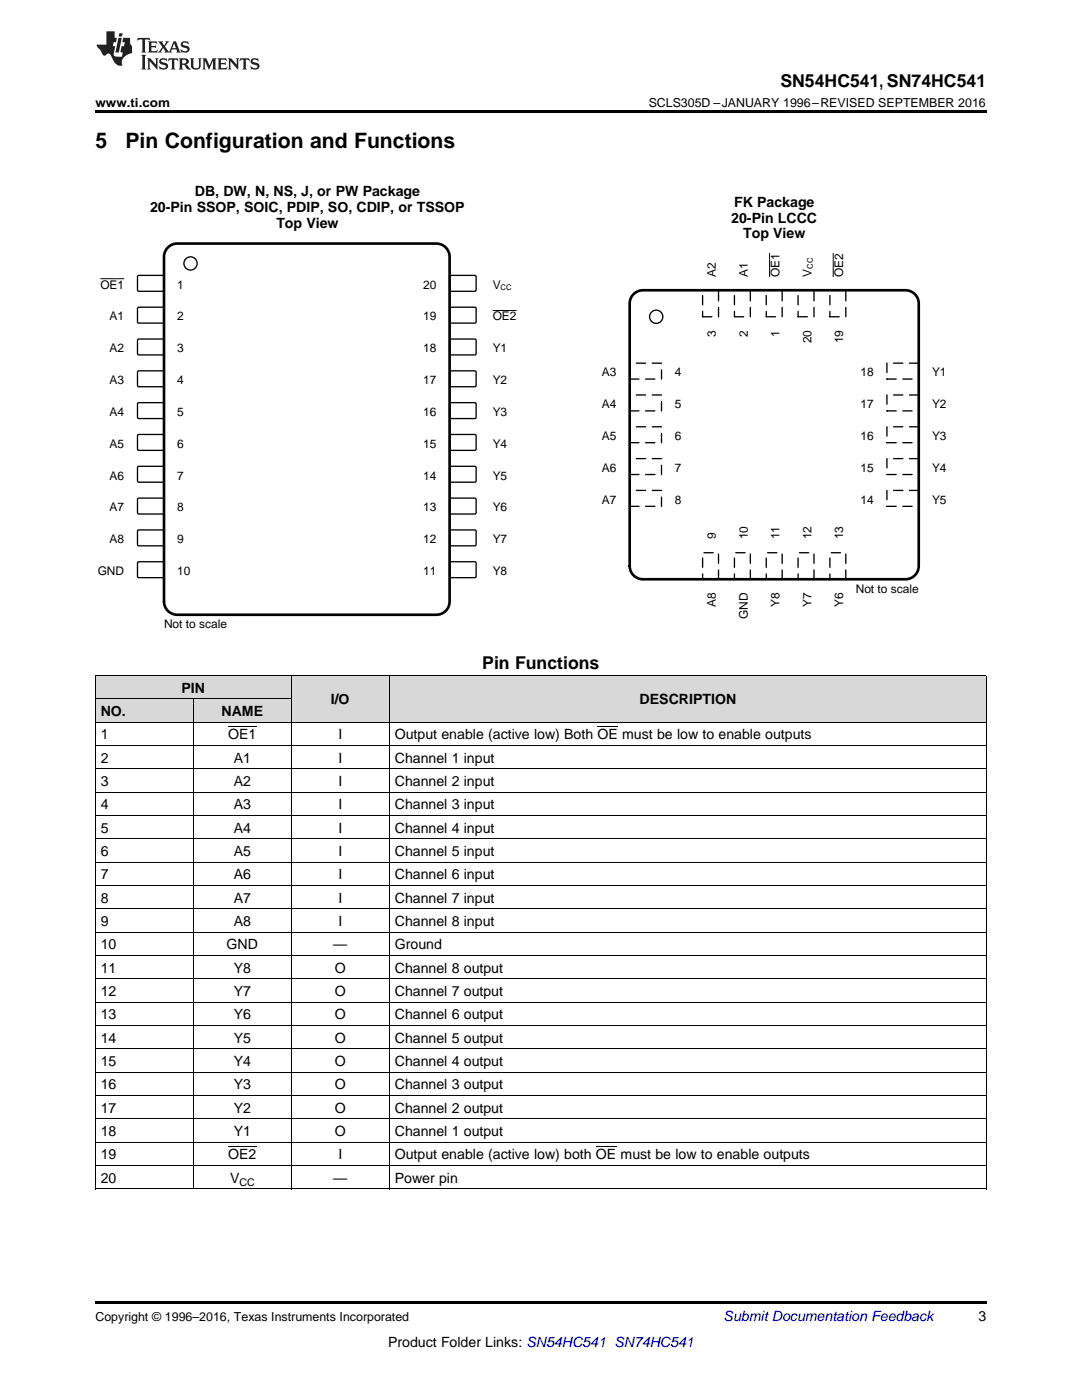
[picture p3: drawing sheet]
<svg xmlns="http://www.w3.org/2000/svg" width="216mm" height="279mm" viewBox="0 0 216 279" stroke-linecap="round" stroke-linejoin="round" font-family="sans-serif">
<g fill="#d8d8d8">
<path d="M58.1 134.9h19.6v9.3h-19.6z"/>
<path d="M77.7 134.9h119.1v9.3h-119.1z"/>
<path d="M19 139.5h19.6v4.7h-19.6z"/>
<path d="M38.6 139.5h19.5v4.7h-19.5z"/>
<path d="M19 134.9h19.6v4.6h-19.6z"/>
<path d="M38.6 134.9h19.5v4.6h-19.5z"/>
</g>
<path d="M19 237.3h.2zM58 237.3h.1zM77.6 237.3h.1zM196.7 237.3h.1zM19 259.7h177.8v.5h-177.8z" fill="#000"/>
<g fill="none" stroke="#000" stroke-width=".2">
<path d="M19 134.8h177.8v102.5M19 139.5h39.1M19.1 134.8v102.5M38.5 139.5v97.8M58.1 134.8v102.5M77.7 134.8v102.5M19 158.1h177.8M19 153.4h177.8M19 148.8h177.8M19 144.1h177.8M19 176.7h177.8M19 172.1h177.8"/>
<path d="M19 167.4h177.8M19 162.8h177.8M19 195.4h177.8M19 190.7h177.8M19 186h177.8M19 181.4h177.8M19 218.6h177.8M19 214h177.8M19 209.3h177.8M19 204.7h177.8M19 200h177.8M19 237.3h177.8"/>
<path d="M19 232.6h177.8M19 227.9h177.8M19 223.3h177.8"/>
</g>
<path d="M27.6 55h5l.1 .2v2.8l-.2 .1h-4.9l-.2-.2v-2.7z" fill-rule="evenodd" fill="#fff"/>
<path d="M27.6 55h5l.1 .2v2.8l-.2 .1h-4.9l-.2-.2v-2.7z" fill="none" stroke="#000" stroke-width=".26"/>
<path d="M20 55.6h4.8" fill="none" stroke="#000" stroke-width=".2"/>
<path d="M89.8 55h5.1l.1 .2v2.8l-.3 .1h-4.9l-.1-.2v-2.7z" fill-rule="evenodd" fill="#fff"/>
<path d="M89.8 55h5.1l.1 .2v2.8l-.3 .1h-4.9l-.1-.2v-2.7z" fill="none" stroke="#000" stroke-width=".26"/>
<path d="M27.6 61.3h5l.1 .3v2.8l-.2 .1-4.9-.1-.2-.2v-2.6z" fill-rule="evenodd" fill="#fff"/>
<path d="M27.6 61.3h5l.1 .3v2.8l-.2 .1-4.9-.1-.2-.2v-2.6z" fill="none" stroke="#000" stroke-width=".26"/>
<path d="M89.8 61.3h5.1l.1 .3v2.8l-.3 .1-4.9-.1-.1-.2v-2.6z" fill-rule="evenodd" fill="#fff"/>
<path d="M89.8 61.3h5.1l.1 .3v2.8l-.3 .1-4.9-.1-.1-.2v-2.6z" fill="none" stroke="#000" stroke-width=".26"/>
<path d="M98.3 62h4.8" fill="none" stroke="#000" stroke-width=".2"/>
<path d="M27.6 67.7h5l.1 .2v2.8l-.2 .1h-4.9l-.2-.2v-2.7z" fill-rule="evenodd" fill="#fff"/>
<path d="M27.6 67.7h5l.1 .2v2.8l-.2 .1h-4.9l-.2-.2v-2.7z" fill="none" stroke="#000" stroke-width=".26"/>
<path d="M89.8 67.7h5.1l.1 .2v2.8l-.3 .1h-4.9l-.1-.2v-2.7z" fill-rule="evenodd" fill="#fff"/>
<path d="M89.8 67.7h5.1l.1 .2v2.8l-.3 .1h-4.9l-.1-.2v-2.7z" fill="none" stroke="#000" stroke-width=".26"/>
<path d="M27.6 74h5l.1 .3v2.8l-.2 .1-4.9-.1-.2-.2v-2.6z" fill-rule="evenodd" fill="#fff"/>
<path d="M27.6 74h5l.1 .3v2.8l-.2 .1-4.9-.1-.2-.2v-2.6z" fill="none" stroke="#000" stroke-width=".26"/>
<path d="M89.8 74h5.1l.1 .3v2.8l-.3 .1-4.9-.1-.1-.2v-2.6z" fill-rule="evenodd" fill="#fff"/>
<path d="M89.8 74h5.1l.1 .3v2.8l-.3 .1-4.9-.1-.1-.2v-2.6z" fill="none" stroke="#000" stroke-width=".26"/>
<path d="M27.6 80.4h5l.1 .2v2.8l-.2 .1h-4.9l-.2-.2v-2.7z" fill-rule="evenodd" fill="#fff"/>
<path d="M27.6 80.4h5l.1 .2v2.8l-.2 .1h-4.9l-.2-.2v-2.7z" fill="none" stroke="#000" stroke-width=".26"/>
<path d="M89.8 80.4h5.1l.1 .2v2.8l-.3 .1h-4.9l-.1-.2v-2.7z" fill-rule="evenodd" fill="#fff"/>
<path d="M89.8 80.4h5.1l.1 .2v2.8l-.3 .1h-4.9l-.1-.2v-2.7z" fill="none" stroke="#000" stroke-width=".26"/>
<path d="M27.6 86.7h5l.1 .3v2.8l-.2 .1-4.9-.1-.2-.2v-2.6z" fill-rule="evenodd" fill="#fff"/>
<path d="M27.6 86.7h5l.1 .3v2.8l-.2 .1-4.9-.1-.2-.2v-2.6z" fill="none" stroke="#000" stroke-width=".26"/>
<path d="M89.8 86.7h5.1l.1 .3v2.8l-.3 .1-4.9-.1-.1-.2v-2.6z" fill-rule="evenodd" fill="#fff"/>
<path d="M89.8 86.7h5.1l.1 .3v2.8l-.3 .1-4.9-.1-.1-.2v-2.6z" fill="none" stroke="#000" stroke-width=".26"/>
<path d="M27.6 93.1h5l.1 .2v2.8l-.2 .1h-4.9l-.2-.2v-2.7z" fill-rule="evenodd" fill="#fff"/>
<path d="M27.6 93.1h5l.1 .2v2.8l-.2 .1h-4.9l-.2-.2v-2.7z" fill="none" stroke="#000" stroke-width=".26"/>
<path d="M89.8 93.1h5.1l.1 .2v2.8l-.3 .1h-4.9l-.1-.2v-2.7z" fill-rule="evenodd" fill="#fff"/>
<path d="M89.8 93.1h5.1l.1 .2v2.8l-.3 .1h-4.9l-.1-.2v-2.7z" fill="none" stroke="#000" stroke-width=".26"/>
<path d="M27.5 99.5l.2-.1h4.9l.1 .3v2.8l-.2 .1-4.9-.1-.2-.2z" fill-rule="evenodd" fill="#fff"/>
<path d="M27.5 99.5l.2-.1h4.9l.1 .3v2.8l-.2 .1-4.9-.1-.2-.2z" fill="none" stroke="#000" stroke-width=".26"/>
<path d="M89.8 99.4h5.1l.1 .3v2.8l-.3 .1-4.9-.1-.1-.2v-2.6z" fill-rule="evenodd" fill="#fff"/>
<path d="M89.8 99.4h5.1l.1 .3v2.8l-.3 .1-4.9-.1-.1-.2v-2.6z" fill="none" stroke="#000" stroke-width=".26"/>
<path d="M27.5 105.9l.2-.1h4.9l.1 .2v2.8l-.2 .1h-4.9l-.2-.2z" fill-rule="evenodd" fill="#fff"/>
<path d="M27.5 105.9l.2-.1h4.9l.1 .2v2.8l-.2 .1h-4.9l-.2-.2z" fill="none" stroke="#000" stroke-width=".26"/>
<path d="M89.8 105.8h5.1l.1 .2v2.8l-.3 .1h-4.9l-.1-.2v-2.7z" fill-rule="evenodd" fill="#fff"/>
<path d="M89.8 105.8h5.1l.1 .2v2.8l-.3 .1h-4.9l-.1-.2v-2.7z" fill="none" stroke="#000" stroke-width=".26"/>
<path d="M27.5 112.2l.2-.1h4.9l.1 .3v2.8l-.2 .1-4.9-.1-.2-.2z" fill-rule="evenodd" fill="#fff"/>
<path d="M27.5 112.2l.2-.1h4.9l.1 .3v2.8l-.2 .1-4.9-.1-.2-.2z" fill="none" stroke="#000" stroke-width=".26"/>
<path d="M89.8 112.1h5.1l.1 .3v2.8l-.3 .1-4.9-.1-.1-.2v-2.6z" fill-rule="evenodd" fill="#fff"/>
<g fill="none" stroke="#000" stroke-width=".26">
<path d="M89.8 112.1h5.1l.1 .3v2.8l-.3 .1-4.9-.1-.1-.2v-2.6z"/>
<circle cx="38" cy="52.6" r="1.32"/>
</g>
<path d="M33.7 49.2l1.1-.5 .6-.1h51.7a2.65 2.65 0 0 1 2.6 2.7v68.7a2.65 2.65 0 0 1-2.6 2.7h-51.7a2.65 2.65 0 0 1-2.7-2.7v-68.7a2.64 2.64 0 0 1 1-2.1z" fill="none" stroke="#000" stroke-width=".53"/>
<path d="M125.6 72.5h6.4v3.2h-6.4z" fill-rule="evenodd" fill="#fff"/>
<path d="M125.6 72.5h6.4v3.2h-6.4z" fill="none" stroke="#000" stroke-width=".26" stroke-dasharray="1.9 1.3"/>
<path d="M125.6 78.8h6.4v3.2h-6.4z" fill-rule="evenodd" fill="#fff"/>
<path d="M125.6 78.8h6.4v3.2h-6.4z" fill="none" stroke="#000" stroke-width=".26" stroke-dasharray="1.9 1.3"/>
<path d="M125.6 85.2h6.4v3.2h-6.4z" fill-rule="evenodd" fill="#fff"/>
<path d="M125.6 85.2h6.4v3.2h-6.4z" fill="none" stroke="#000" stroke-width=".26" stroke-dasharray="1.9 1.3"/>
<path d="M125.6 91.5h6.4v3.2h-6.4z" fill-rule="evenodd" fill="#fff"/>
<path d="M125.6 91.5h6.4v3.2h-6.4z" fill="none" stroke="#000" stroke-width=".26" stroke-dasharray="1.9 1.3"/>
<path d="M125.6 97.9h6.4v3.2h-6.4z" fill-rule="evenodd" fill="#fff"/>
<path d="M125.6 97.9h6.4v3.2h-6.4z" fill="none" stroke="#000" stroke-width=".26" stroke-dasharray="1.9 1.3"/>
<path d="M140.2 110.3h3.2v5.3h-3.2z" fill-rule="evenodd" fill="#fff"/>
<path d="M140.2 110.3h3.2v5.3h-3.2z" fill="none" stroke="#000" stroke-width=".26" stroke-dasharray="1.9 1.3"/>
<path d="M146.5 110.3h3.2v5.3h-3.2z" fill-rule="evenodd" fill="#fff"/>
<path d="M146.5 110.3h3.2v5.3h-3.2z" fill="none" stroke="#000" stroke-width=".26" stroke-dasharray="1.9 1.3"/>
<path d="M152.9 110.3h3.2v5.3h-3.2z" fill-rule="evenodd" fill="#fff"/>
<path d="M152.9 110.3h3.2v5.3h-3.2z" fill="none" stroke="#000" stroke-width=".26" stroke-dasharray="1.9 1.3"/>
<path d="M159.2 110.3h3.2v5.3h-3.2z" fill-rule="evenodd" fill="#fff"/>
<path d="M159.2 110.3h3.2v5.3h-3.2z" fill="none" stroke="#000" stroke-width=".26" stroke-dasharray="1.9 1.3"/>
<path d="M165.6 110.3h3.2v5.3h-3.2z" fill-rule="evenodd" fill="#fff"/>
<path d="M165.6 110.3h3.2v5.3h-3.2z" fill="none" stroke="#000" stroke-width=".26" stroke-dasharray="1.9 1.3"/>
<path d="M177 97.9h6.3v3.2h-6.3z" fill-rule="evenodd" fill="#fff"/>
<path d="M177 97.9h6.3v3.2h-6.3z" fill="none" stroke="#000" stroke-width=".26" stroke-dasharray="1.9 1.3"/>
<path d="M177 91.5h6.3v3.2h-6.3z" fill-rule="evenodd" fill="#fff"/>
<path d="M177 91.5h6.3v3.2h-6.3z" fill="none" stroke="#000" stroke-width=".26" stroke-dasharray="1.9 1.3"/>
<path d="M177 85.2h6.3v3.2h-6.3z" fill-rule="evenodd" fill="#fff"/>
<path d="M177 85.2h6.3v3.2h-6.3z" fill="none" stroke="#000" stroke-width=".26" stroke-dasharray="1.9 1.3"/>
<path d="M177 78.8h6.3v3.2h-6.3z" fill-rule="evenodd" fill="#fff"/>
<path d="M177 78.8h6.3v3.2h-6.3z" fill="none" stroke="#000" stroke-width=".26" stroke-dasharray="1.9 1.3"/>
<path d="M177 72.5h6.3v3.2h-6.3z" fill-rule="evenodd" fill="#fff"/>
<path d="M177 72.5h6.3v3.2h-6.3z" fill="none" stroke="#000" stroke-width=".26" stroke-dasharray="1.9 1.3"/>
<path d="M165.6 57.9h3.2v5.3h-3.2z" fill-rule="evenodd" fill="#fff"/>
<path d="M165.6 57.9h3.2v5.3h-3.2z" fill="none" stroke="#000" stroke-width=".26" stroke-dasharray="1.9 1.3"/>
<path d="M166.3 50.5v4.8" fill="none" stroke="#000" stroke-width=".2"/>
<path d="M159.2 57.9h3.2v5.3h-3.2z" fill-rule="evenodd" fill="#fff"/>
<path d="M159.2 57.9h3.2v5.3h-3.2z" fill="none" stroke="#000" stroke-width=".26" stroke-dasharray="1.9 1.3"/>
<path d="M152.9 57.9h3.2v5.3h-3.2z" fill-rule="evenodd" fill="#fff"/>
<path d="M152.9 57.9h3.2v5.3h-3.2z" fill="none" stroke="#000" stroke-width=".26" stroke-dasharray="1.9 1.3"/>
<path d="M153.6 50.5v4.8" fill="none" stroke="#000" stroke-width=".2"/>
<path d="M146.5 57.9h3.2v5.3h-3.2z" fill-rule="evenodd" fill="#fff"/>
<path d="M146.5 57.9h3.2v5.3h-3.2z" fill="none" stroke="#000" stroke-width=".26" stroke-dasharray="1.9 1.3"/>
<path d="M140.2 57.9h3.2v5.3h-3.2z" fill-rule="evenodd" fill="#fff"/>
<path d="M140.2 57.9h3.2v5.3h-3.2z" fill="none" stroke="#000" stroke-width=".26" stroke-dasharray="1.9 1.3"/>
<circle cx="130.9" cy="63.2" r="1.32" fill="none" stroke="#000" stroke-width=".26"/>
<path d="M126.6 58.5l1.1-.5 .6-.1h52.4a2.65 2.65 0 0 1 2.6 2.7v52.4a2.65 2.65 0 0 1-2.6 2.6h-52.4a2.65 2.65 0 0 1-2.7-2.6v-52.4a2.64 2.64 0 0 1 1-2.1z" fill="none" stroke="#000" stroke-width=".53"/>
<path d="M19 22h177.8v.5h-177.8z" fill="#000"/>
<g fill="#231f20">
<path d="M27.5 7.6l-.1 .5 .4-.2h.6v.1v2.1l-.2 .4h1l-.3-.4v-2.1l.1-.1h.5l.5 .2-.2-.5zM29.5 8.3l.2 .3v1.5l-.2 .4h1.8l.2-.6a1.04 1.04 0 0 1-1.3 .2v-.7h.6l.3 .2v-.6l-.3 .2h-.6v-.6l.8-.1 .4 .3-.2-.5zM31.5 8.3l.9 1.1-.9 1.1h.8l-.2-.2 .5-.7 .4 .7-.2 .2h1.5l-.1-.2 .1-.4h.9l.1 .4-.2 .2h1l-.3-.3-.7-1.9h-.5l-.9 2-.8-1 .9-1h-.8l.1 .3-.3 .5-.4-.6 .2-.2zM34.7 8.6l.4 1h-.7zM36.3 8.4a.63 .63 0 0 0-.2 .7 .63 .63 0 0 0 .6 .4l.6 .2 .1 .2a.75 .75 0 0 1-.7 .4 .75 .75 0 0 1-.6-.5l.1 .7 .1-.1a1.11 1.11 0 0 0 1.5-.6 1.13 1.13 0 0 0-1.2-.8l-.1-.4a1.04 1.04 0 0 1 1.2 .2l-.2-.5-.1 .1-.5-.2zM28.2 10.9l.2 .4v2.2l-.2 .4h1l-.3-.4v-2.2l.3-.4zM29.3 11.6l.3 .4v1.5l-.3 .4h.8l-.2-.4v-1.3l1.5 1.7v-1.9l.2-.4h-.7l.2 .4v.9l-1.1-1.3zM32 11.8a.62 .62 0 0 0-.2 .7 .62 .62 0 0 0 .6 .4l.6 .1 .1 .3a.76 .76 0 0 1-.7 .3 .76 .76 0 0 1-.6-.4l.1 .7 .1-.1a1.11 1.11 0 0 0 1.5-.6 1.13 1.13 0 0 0-1.2-.8l-.1-.4a1.04 1.04 0 0 1 1.2 .2l-.2-.6-.1 .1-.5-.1zM33.7 11.6l-.2 .6a.61 .61 0 0 1 .8-.3v1.6l-.2 .4h.9l-.2-.4v-1.6a.63 .63 0 0 1 .8 .3l-.2-.6zM35.6 11.6l.3 .4v1.5l-.3 .4h1l-.2-.2v-.8l.5 .2a.76 .76 0 0 0 1.2 .7l-1-1a.58 .58 0 0 0 .6-.5 .58 .58 0 0 0-.5-.6zM36.4 11.9h.1a.45 .45 0 0 1 .5 .1 .45 .45 0 0 1 .1 .5l-.7 .2zM37.9 11.6l.2 .2a2.17 2.17 0 0 0 .3 1.9 .99 .99 0 0 0 1.6-.6v-1.1l.2-.4h-.7l.2 .2a1.92 1.92 0 0 1-.2 1.8 .6 .6 0 0 1-.9-.5v-1.1l.2-.4zM40.4 11.6l.2 .4v1.5l-.2 .4h.7l-.2-.4v-1.4l.8 1.8 .8-1.8v1.4l-.2 .4h.9l-.2-.4v-1.5l.2-.4h-.8l-.6 1.5-.6-1.5zM43.4 11.6l.2 .4v1.5l-.2 .4h1.8l.2-.6a1.04 1.04 0 0 1-1.3 .1v-.6h.5l.4 .2v-.6l-.4 .2h-.5v-.7h.8l.3 .3-.1-.6zM45.5 11.6l.2 .4v1.5l-.2 .4h.7l-.2-.4v-1.3l1.5 1.7v-1.9l.2-.4h-.7l.2 .4v.9l-1.1-1.3zM47.9 11.6l-.1 .6a.61 .61 0 0 1 .8-.3v1.6l-.3 .4h1l-.3-.4 .1-1.6a.63 .63 0 0 1 .7 .3l-.1-.6zM50.2 11.8a.62 .62 0 0 0-.2 .7 .62 .62 0 0 0 .6 .4l.6 .1 .2 .3a.76 .76 0 0 1-.8 .3 .76 .76 0 0 1-.6-.4l.1 .7 .2-.1a1.11 1.11 0 0 0 1.5-.6 1.13 1.13 0 0 0-1.3-.8l-.1-.4a1.04 1.04 0 0 1 1.2 .2l-.1-.6-.2 .1-.5-.1z"/>
<path d="M21.2 6.3v2.6h-1.9l.1 .4 .7 .9a.91 .91 0 0 0 1 .8 .56 .56 0 0 1 .5-.3 .56 .56 0 0 1 .5 .3l.4 .8a1.53 1.53 0 0 0 1.9 1.2 1.54 1.54 0 0 1 1-2.1l.9-.3v-1.4a1.52 1.52 0 0 1-.3-1.6h-1.4l-.2 .8h.5l-.2 .8h-.4l-.2 1v.2l.4 .1-.2 .8a1.93 1.93 0 0 1-1.6-.3l.3-1.8h-.5l.2-.8h.4l.2-.8h-.4v-1.3zM23.6 7.6l-.6 2.9h.7l.6-2.9zM23.8 6.6l-.1 .7h.6l.2-.7z"/>
</g>
<path d="M45.5 145.1h5.7M119.2 145.1h4.1M45.5 228.9h5.7M118.9 228.9h4.1" fill="none" stroke="#000" stroke-width=".2"/>
<g font-size="4.2">
<text x="19" y="29.6">5</text>
<text x="25" y="29.6">Pin Configuration and Functions</text>
</g>
<g font-size="3.5">
<text x="155.7" y="17.3">SN54HC541, SN74HC541</text>
<text x="96.2" y="133.6">Pin Functions</text>
</g>
<g font-size="2.8">
<text x="38.9" y="39.1">DB, DW, N, NS, J, or PW Package</text>
<text x="146.5" y="41.2">FK Package</text>
<text x="30" y="42.3">20-Pin SSOP, SOIC, PDIP, SO, CDIP, or TSSOP</text>
<text x="55.1" y="45.4">Top View</text>
<text x="145.9" y="44.4">20-Pin LCCC</text>
<text x="148.3" y="47.6">Top View</text>
<text x="20.1" y="142.9">NO.</text>
<text x="36.2" y="138.3">PIN</text>
<text x="44.2" y="142.9">NAME</text>
<text x="66" y="140.6">I/O</text>
<text x="127.6" y="140.6">DESCRIPTION</text>
<text x="20.1" y="147.6">1</text>
<text x="45.5" y="147.6">OE1</text>
<text x="67.5" y="147.6">I</text>
<text x="78.8" y="147.6">Output enable (active low) Both OE must be low to enable outputs</text>
<text x="20.1" y="152.2">2</text>
<text x="46.6" y="152.2">A1</text>
<text x="67.5" y="152.2">I</text>
<text x="78.8" y="152.2">Channel 1 input</text>
<text x="20.1" y="156.9">3</text>
<text x="20.1" y="161.5">4</text>
<text x="46.6" y="156.9">A2</text>
<text x="46.6" y="161.5">A3</text>
<text x="67.5" y="156.9">I</text>
<text x="67.5" y="161.5">I</text>
<text x="78.8" y="156.9">Channel 2 input</text>
<text x="78.8" y="161.5">Channel 3 input</text>
<text x="20.1" y="166.2">5</text>
<text x="46.6" y="166.2">A4</text>
<text x="67.5" y="166.2">I</text>
<text x="78.8" y="166.2">Channel 4 input</text>
<text x="20.1" y="170.9">6</text>
<text x="46.6" y="170.9">A5</text>
<text x="67.5" y="170.9">I</text>
<text x="78.8" y="170.9">Channel 5 input</text>
<text x="20.1" y="175.5">7</text>
<text x="46.6" y="175.5">A6</text>
<text x="67.5" y="175.5">I</text>
<text x="78.8" y="175.5">Channel 6 input</text>
<text x="20.1" y="180.2">8</text>
<text x="20.1" y="184.8">9</text>
<text x="46.6" y="180.2">A7</text>
<text x="46.6" y="184.8">A8</text>
<text x="67.5" y="180.2">I</text>
<text x="67.5" y="184.8">I</text>
<text x="78.8" y="180.2">Channel 7 input</text>
<text x="78.8" y="184.8">Channel 8 input</text>
<text x="20.1" y="189.5">10</text>
<text x="45.2" y="189.5">GND</text>
<text x="66.5" y="189.5">—</text>
<text x="78.8" y="189.5">Ground</text>
<text x="20.1" y="194.1">11</text>
<text x="46.6" y="194.1">Y8</text>
<text x="66.8" y="194.1">O</text>
<text x="78.8" y="194.1">Channel 8 output</text>
<text x="20.1" y="198.8">12</text>
<text x="20.1" y="203.4">13</text>
<text x="46.6" y="198.8">Y7</text>
<text x="46.6" y="203.4">Y6</text>
<text x="66.8" y="198.8">O</text>
<text x="66.8" y="203.4">O</text>
<text x="78.8" y="198.8">Channel 7 output</text>
<text x="78.8" y="203.4">Channel 6 output</text>
<text x="20.1" y="208.1">14</text>
<text x="46.6" y="208.1">Y5</text>
<text x="66.8" y="208.1">O</text>
<text x="78.8" y="208.1">Channel 5 output</text>
<text x="20.1" y="212.8">15</text>
<text x="46.6" y="212.8">Y4</text>
<text x="66.8" y="212.8">O</text>
<text x="78.8" y="212.8">Channel 4 output</text>
<text x="20.1" y="217.4">16</text>
<text x="46.6" y="217.4">Y3</text>
<text x="66.8" y="217.4">O</text>
<text x="78.8" y="217.4">Channel 3 output</text>
<text x="20.1" y="222.1">17</text>
<text x="20.1" y="226.7">18</text>
<text x="46.6" y="222.1">Y2</text>
<text x="46.6" y="226.7">Y1</text>
<text x="66.8" y="222.1">O</text>
<text x="66.8" y="226.7">O</text>
<text x="78.8" y="222.1">Channel 2 output</text>
<text x="78.8" y="226.7">Channel 1 output</text>
<text x="20.1" y="231.4">19</text>
<text x="45.5" y="231.4">OE2</text>
<text x="67.5" y="231.4">I</text>
<text x="78.8" y="231.4">Output enable (active low) both OE must be low to enable outputs</text>
<text x="20.1" y="236">20</text>
<text x="45.9" y="236">V</text>
<text x="66.5" y="236">—</text>
<text x="78.8" y="236">Power pin</text>
<text x="195.3" y="263.6">3</text>
<text x="77.4" y="268.9">Product Folder Links: SN54HC541 SN74HC541</text>
</g>
<text font-size="2.8" fill="#0000c8" x="144.4" y="263.6">Submit Documentation Feedback</text>
<g font-size="2.5">
<text x="19" y="21.4">www.ti.com</text>
<text x="129.4" y="21.4">SCLS305D –JANUARY 1996–REVISED SEPTEMBER 2016</text>
<text x="19" y="263.6">Copyright © 1996–2016, Texas Instruments Incorporated</text>
</g>
<g font-size="2.4">
<text x="20" y="57.6">OE1</text>
<text x="35.4" y="57.6">1</text>
<text x="84.4" y="57.6">20</text>
<text x="98.3" y="57.6">V</text>
<text x="142.8" y="55.3" transform="rotate(-90 142.8 55.3)">A2</text>
<text x="149.2" y="55.3" transform="rotate(-90 149.2 55.3)">A1</text>
<text x="155.5" y="55.3" transform="rotate(-90 155.5 55.3)">OE1</text>
<text x="161.9" y="55.3" transform="rotate(-90 161.9 55.3)">V</text>
<text x="168.2" y="55.3" transform="rotate(-90 168.2 55.3)">OE2</text>
<text x="21.9" y="64">A1</text>
<text x="35.4" y="64">2</text>
<text x="84.4" y="64">19</text>
<text x="98.3" y="64">OE2</text>
<text x="21.9" y="70.3">A2</text>
<text x="35.4" y="70.3">3</text>
<text x="84.4" y="70.3">18</text>
<text x="98.3" y="70.3">Y1</text>
<text x="142.8" y="67.2" transform="rotate(-90 142.8 67.2)">3</text>
<text x="149.2" y="67.2" transform="rotate(-90 149.2 67.2)">2</text>
<text x="155.5" y="67.2" transform="rotate(-90 155.5 67.2)">1</text>
<text x="161.9" y="68.5" transform="rotate(-90 161.9 68.5)">20</text>
<text x="168.2" y="68.5" transform="rotate(-90 168.2 68.5)">19</text>
<text x="21.9" y="76.7">A3</text>
<text x="35.4" y="76.7">4</text>
<text x="84.4" y="76.7">17</text>
<text x="98.3" y="76.7">Y2</text>
<text x="120.1" y="75.1">A3</text>
<text x="134.6" y="75.1">4</text>
<text x="171.7" y="75.1">18</text>
<text x="186" y="75.1">Y1</text>
<text x="21.9" y="83">A4</text>
<text x="35.4" y="83">5</text>
<text x="84.4" y="83">16</text>
<text x="98.3" y="83">Y3</text>
<text x="120.1" y="81.5">A4</text>
<text x="134.6" y="81.5">5</text>
<text x="171.7" y="81.5">17</text>
<text x="186" y="81.5">Y2</text>
<text x="21.9" y="89.4">A5</text>
<text x="35.4" y="89.4">6</text>
<text x="84.4" y="89.4">15</text>
<text x="98.3" y="89.4">Y4</text>
<text x="120.1" y="87.8">A5</text>
<text x="134.6" y="87.8">6</text>
<text x="171.7" y="87.8">16</text>
<text x="186" y="87.8">Y3</text>
<text x="21.9" y="95.7">A6</text>
<text x="35.4" y="95.7">7</text>
<text x="84.4" y="95.7">14</text>
<text x="98.3" y="95.7">Y5</text>
<text x="120.1" y="94.2">A6</text>
<text x="134.6" y="94.2">7</text>
<text x="171.7" y="94.2">15</text>
<text x="186" y="94.2">Y4</text>
<text x="120.1" y="100.5">A7</text>
<text x="134.6" y="100.5">8</text>
<text x="171.7" y="100.5">14</text>
<text x="186" y="100.5">Y5</text>
<text x="21.9" y="102.1">A7</text>
<text x="35.4" y="102.1">8</text>
<text x="84.4" y="102.1">13</text>
<text x="98.3" y="102.1">Y6</text>
<text x="142.8" y="107.7" transform="rotate(-90 142.8 107.7)">9</text>
<text x="149.2" y="107.7" transform="rotate(-90 149.2 107.7)">10</text>
<text x="155.5" y="107.7" transform="rotate(-90 155.5 107.7)">11</text>
<text x="161.9" y="107.7" transform="rotate(-90 161.9 107.7)">12</text>
<text x="168.2" y="107.7" transform="rotate(-90 168.2 107.7)">13</text>
<text x="21.9" y="108.4">A8</text>
<text x="35.4" y="108.4">9</text>
<text x="84.4" y="108.4">12</text>
<text x="98.3" y="108.4">Y7</text>
<text x="19.5" y="114.8">GND</text>
<text x="35.4" y="114.8">10</text>
<text x="84.4" y="114.8">11</text>
<text x="98.3" y="114.8">Y8</text>
<text x="170.8" y="118.2">Not to scale</text>
<text x="32.7" y="125.3">Not to scale</text>
<text x="142.8" y="121.2" transform="rotate(-90 142.8 121.2)">A8</text>
<text x="149.2" y="123.5" transform="rotate(-90 149.2 123.5)">GND</text>
<text x="155.5" y="121.2" transform="rotate(-90 155.5 121.2)">Y8</text>
<text x="161.9" y="121.2" transform="rotate(-90 161.9 121.2)">Y7</text>
<text x="168.2" y="121.2" transform="rotate(-90 168.2 121.2)">Y6</text>
</g>
<text font-size="2.1" x="47.8" y="236.6">CC</text>
<g font-size="1.5">
<text x="162.2" y="53.7" transform="rotate(-90 162.2 53.7)">CC</text>
<text x="99.9" y="57.9">CC</text>
</g>
</svg>
